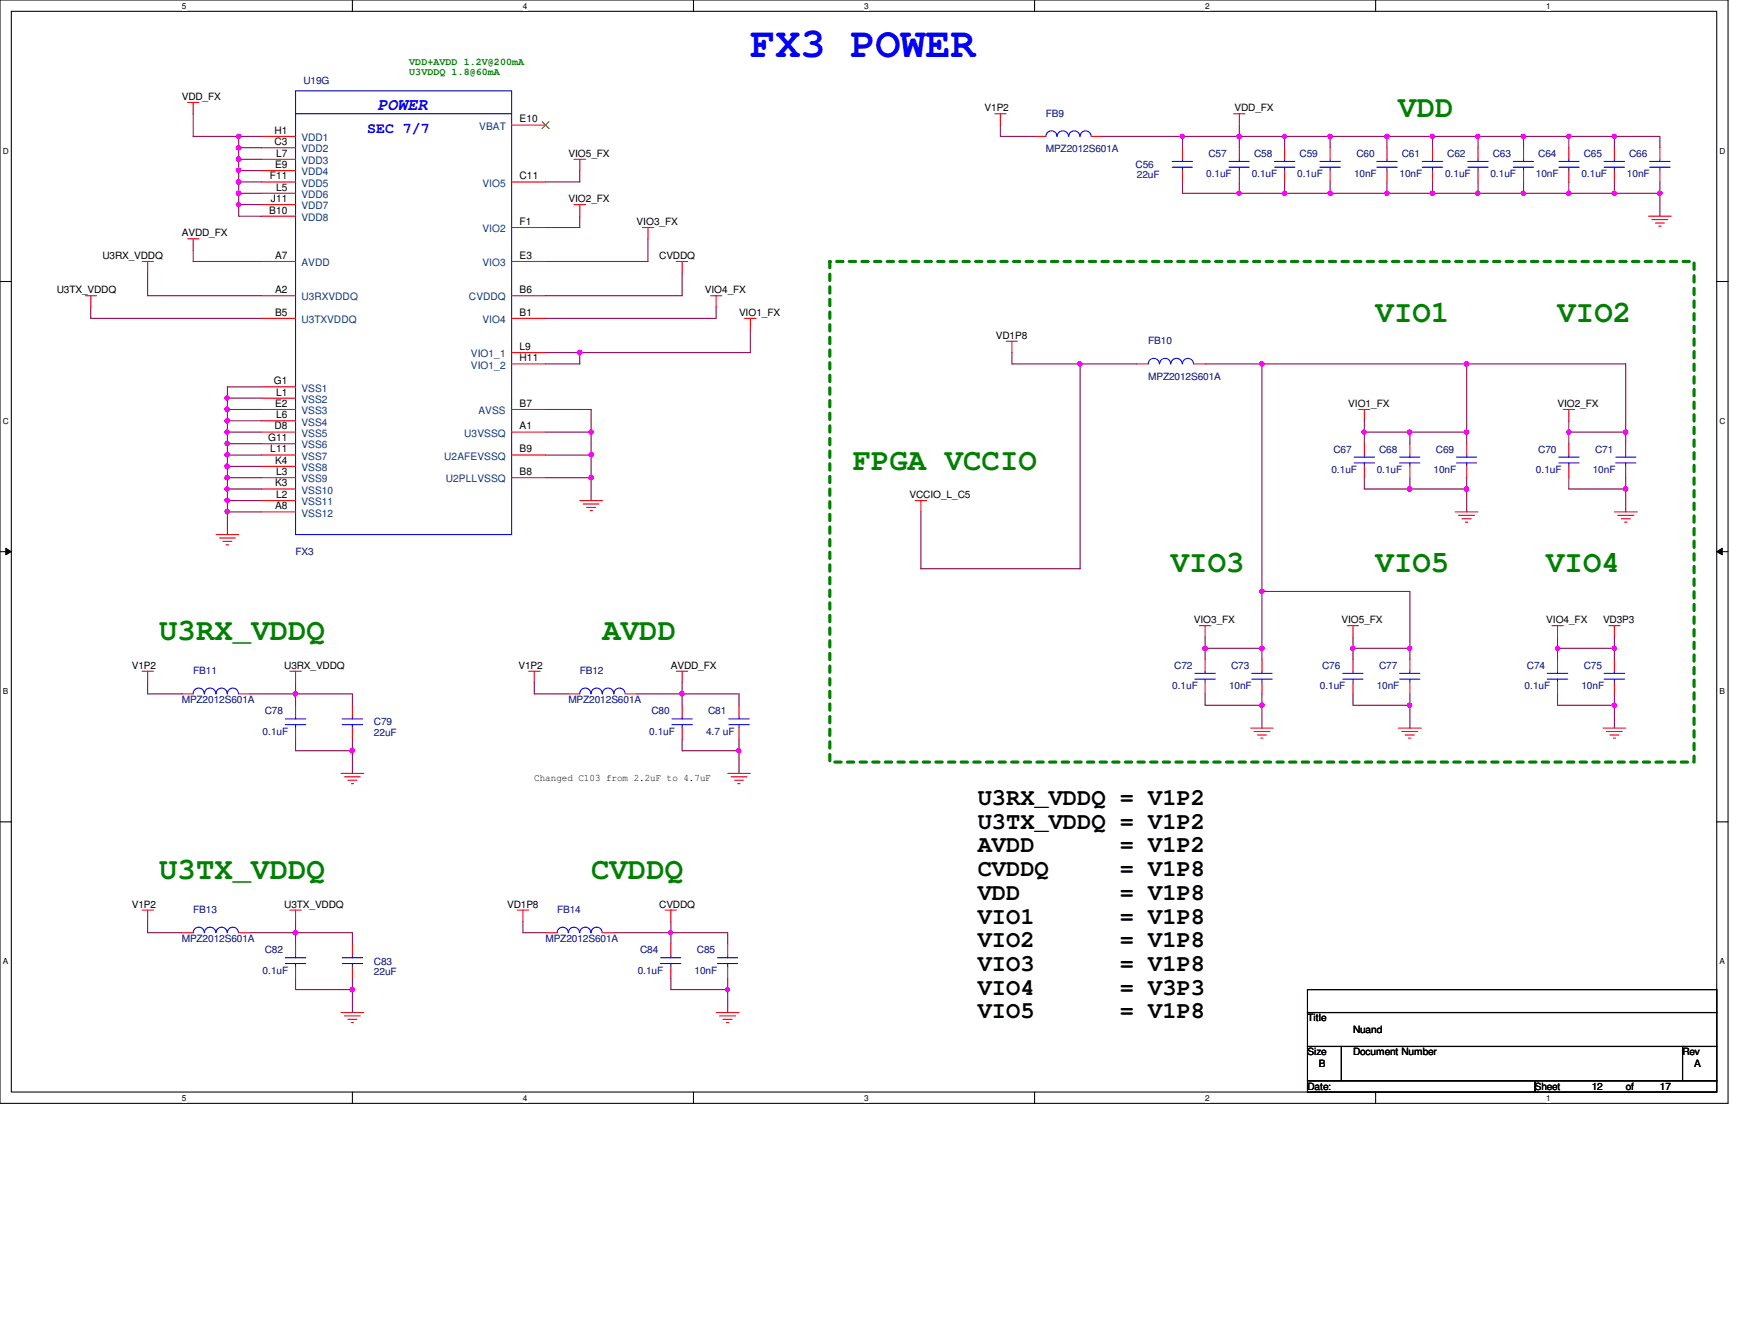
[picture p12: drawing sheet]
<svg xmlns="http://www.w3.org/2000/svg" width="279mm" height="216mm" viewBox="0 0 279 216" stroke-linecap="round" stroke-linejoin="round" font-family="sans-serif">
<path d="M0 0h278v177.4h-278zM1.8 1.8h274.3v173.8h-274.3z" fill="none" stroke="#000" stroke-width=".17"/>
<g fill="#fff">
<path d="M29.3 .2h.7v1.5h-.7z"/>
<path d="M29.3 175.8h.7v1.4h-.7z"/>
</g>
<path d="M56.7 0v1.8M56.7 175.6v1.8" fill="none" stroke="#000" stroke-width=".17"/>
<g fill="#fff">
<path d="M84.1 .2h.7v1.5h-.7z"/>
<path d="M84.1 175.8h.7v1.4h-.7z"/>
</g>
<path d="M111.5 0v1.8M111.5 175.6v1.8" fill="none" stroke="#000" stroke-width=".17"/>
<g fill="#fff">
<path d="M139 .2h.7v1.5h-.7z"/>
<path d="M139 175.8h.7v1.4h-.7z"/>
</g>
<path d="M166.4 0v1.8M166.4 175.6v1.8" fill="none" stroke="#000" stroke-width=".17"/>
<g fill="#fff">
<path d="M193.8 .2h.8v1.5h-.8z"/>
<path d="M193.8 175.8h.8v1.4h-.8z"/>
</g>
<path d="M221.3 0v1.8M221.3 175.6v1.8" fill="none" stroke="#000" stroke-width=".17"/>
<g fill="#fff">
<path d="M248.7 .2h.7v1.5h-.7z"/>
<path d="M248.7 175.8h.7v1.4h-.7z"/>
<path d="M.5 23.5h.9v1.5h-.9z"/>
<path d="M276.6 23.5h.9v1.5h-.9z"/>
<path d="M.5 67h.9v1.5h-.9z"/>
<path d="M276.6 67h.9v1.5h-.9z"/>
</g>
<path d="M0 45.3h1.8M276.1 45.3h1.9" fill="none" stroke="#000" stroke-width=".17"/>
<g fill="#fff">
<path d="M.5 110.4h.8v1.5h-.8z"/>
<path d="M276.6 110.4h.9v1.5h-.9z"/>
</g>
<path d="M0 88.7h1.8M276.1 88.7h1.9" fill="none" stroke="#000" stroke-width=".17"/>
<path d="M.9 88.1l.9 .6-.9 .5zM276.1 88.7l.9-.6v1.1z" fill="#000"/>
<path d="M.9 88.1l.9 .6-.9 .5zM276.1 88.7l.9-.6v1.1z" fill="none" stroke="#000" stroke-width=".16"/>
<g fill="#fff">
<path d="M.5 153.8h.8v1.5h-.8z"/>
<path d="M276.6 153.8h.9v1.5h-.9z"/>
</g>
<path d="M0 132.1h1.8M276.1 132.1h1.9M210.3 159.1h65.8v3.7h-65.8zM210.3 162.8h65.8v5.4h-65.8zM210.3 168.2h5.5v5.5h-5.5zM210.3 173.7h36.6v1.9h-36.6zM215.8 168.2h54.8v5.5h-54.8zM246.9 173.7h29.2v1.9h-29.2zM270.6 168.2h5.5v5.5h-5.5z" fill="none" stroke="#000" stroke-width=".17"/>
<path d="M133.5 42h139v80.5h-139z" fill="none" stroke="#008000" stroke-width=".51" stroke-dasharray="1 1"/>
<g fill="none" stroke="#f00" stroke-width=".17">
<path d="M30.2 16.5h1.8M31.1 16.5v1.8M160 18.3h1.8M160.9 18.3v1.8M198.4 18.3h1.8M199.3 18.3v1.8M30.2 38.4h1.8M31.1 38.4v1.8M42 34.8h5.5M42 31.1h5.5M42 32.9h5.5M42 21.9h5.5"/>
<path d="M42 23.7h5.5M42 25.6h5.5M42 27.4h5.5M42 29.3h5.5M82.3 29.3h5.5M82.3 36.6h5.5M82.3 20.1h5.5M92.3 25.6h1.9M92.3 32.9h1.9M93.3 25.6v1.8M93.3 32.9v1.9M103.3 36.6h1.9"/>
<path d="M104.2 36.6v1.8M166.4 21.9h1.8M175.6 21.9h1.8M190.2 23.7v1.9M190.2 27.4v1.9M199.3 23.7v1.9M199.3 27.4v1.9M206.6 23.7v1.9M206.6 27.4v1.9M214 23.7v1.9M214 27.4v1.9M223.1 23.7v1.9"/>
<path d="M223.1 27.4v1.9M230.4 23.7v1.9M230.4 27.4v1.9M237.7 23.7v1.9M237.7 27.4v1.9M245.1 23.7v1.9M245.1 27.4v1.9M252.3 23.7v1.9M252.3 27.4v1.9M259.7 23.7v1.9M259.7 27.4v1.9M265.2 34.8h3.6"/>
<path d="M265.7 35.3h2.6M266.3 35.9h1.4M266.8 36.4h.4M267 23.7v1.9M267 27.4v1.9M13.7 47.5h1.8M14.6 47.5v1.9M22.9 42h1.8M23.7 42v1.9M42 42h5.5M42 47.5h5.5M42 51.2h5.5"/>
<path d="M82.3 47.5h5.5M82.3 51.2h5.5M82.3 56.7h5.5M82.3 58.5h5.5M82.3 42h5.5M108.8 42h1.8M109.7 42v1.9M114.3 47.5h1.8M115.2 47.5v1.9M119.8 51.2h1.8M120.7 51.2v1.8M161.8 54.9h1.9"/>
<path d="M162.8 54.9v1.8M182.9 58.5h1.8M192 58.5h1.8M42 62.2h5.5M42 64h5.5M42 65.8h5.5M42 67.6h5.5M42 69.5h5.5M42 71.3h5.5M42 73.2h5.5M42 75h5.5M42 76.8h5.5"/>
<path d="M42 78.6h5.5M82.3 65.8h5.5M82.3 73.2h5.5M82.3 76.8h5.5M82.3 69.5h5.5M218.5 65.8h1.8M219.5 65.8v1.8M219.5 71.3v1.9M219.5 75v1.8M226.8 71.3v1.9M226.8 75v1.8M235.9 71.3v1.9"/>
<path d="M235.9 75v1.8M251.5 65.8h1.8M252.3 65.8v1.8M252.3 71.3v1.9M252.3 75v1.8M261.5 71.3v1.9M261.5 75v1.8M34.8 85.9h3.6M35.3 86.5h2.5M35.9 87h1.4M36.4 87.6h.3M42 80.5h5.5"/>
<path d="M42 82.3h5.5M93.3 80.5h3.6M93.8 81h2.6M94.4 81.6h1.4M94.9 82.1h.4M147.2 80.5h1.9M148.1 80.5v1.8M234.1 82.3h3.6M234.6 82.8h2.6M235.2 83.4h1.4M235.7 83.9h.4M259.7 82.3h3.7"/>
<path d="M260.2 82.8h2.6M260.8 83.4h1.5M261.3 83.9h.4M22.9 107.9h1.8M23.7 107.9v1.8M29.3 111.5h1.8M38.4 111.5h1.8M46.6 107.9h1.9M47.5 107.9v1.8M47.5 113.4v1.8M47.5 117.1v1.8M56.7 113.4v1.8"/>
<path d="M56.7 117.1v1.8M85 107.9h1.9M85.9 107.9v1.8M91.4 111.5h1.9M100.6 111.5h1.8M108.8 107.9h1.8M109.7 107.9v1.8M109.7 113.4v1.8M109.7 117.1v1.8M118.9 113.4v1.8M118.9 117.1v1.8M192.9 100.6h1.9"/>
<path d="M193.8 100.6v1.8M193.8 106v1.9M193.8 109.7v1.8M201.2 117.1h3.6M201.7 117.6h2.6M202.3 118.2h1.4M202.8 118.7h.4M203 106v1.9M203 109.7v1.8M216.7 100.6h1.8M217.6 100.6v1.8M217.6 106v1.9"/>
<path d="M217.6 109.7v1.8M224.9 117.1h3.7M225.5 117.6h2.5M226 118.2h1.5M226.6 118.7h.3M226.8 106v1.9M226.8 109.7v1.8M249.6 100.6h1.9M250.5 100.6v1.8M250.5 106v1.9M250.5 109.7v1.8M257.9 117.1h3.6"/>
<path d="M258.4 117.6h2.5M258.8 100.6h1.8M259 118.2h1.4M259.5 118.7h.4M259.7 100.6v1.8M259.7 106v1.9M259.7 109.7v1.8M54.9 124.3h3.6M55.4 124.9h2.6M56 125.4h1.4M56.5 126h.4M117.1 124.3h3.6"/>
<path d="M117.6 124.9h2.5M118.2 125.4h1.4M118.7 126h.3M22.9 146.3h1.8M23.7 146.3v1.8M29.3 149.9h1.8M38.4 149.9h1.8M46.6 146.3h1.9M47.5 146.3v1.8M47.5 151.8v1.8M47.5 155.4v1.9M56.7 151.8v1.8"/>
<path d="M56.7 155.4v1.9M83.2 146.3h1.8M84.1 146.3v1.8M87.8 149.9h1.8M96.9 149.9h1.9M107 146.3h1.8M107.9 146.3v1.8M107.9 151.8v1.8M107.9 155.4v1.9M117.1 151.8v1.8M117.1 155.4v1.9M54.9 162.8h3.6"/>
<path d="M55.4 163.3h2.6M56 163.9h1.4M56.5 164.4h.4M115.2 162.8h3.7M115.7 163.3h2.6M116.3 163.9h1.5M116.8 164.4h.4"/>
</g>
<g fill="none" stroke="#00f" stroke-width=".17">
<path d="M47.5 18.3h34.8M47.5 14.6h34.8v71.3h-34.8zM168.2 21.9a.89 .89 0 0 1 .9-.9 .89 .89 0 0 1 .9 .9M170.1 21.9a.91 .91 0 0 1 .9-.9 .91 .91 0 0 1 .9 .9M171.9 21.9a.89 .89 0 0 1 .9-.9 .89 .89 0 0 1 .9 .9M173.7 21.9a.89 .89 0 0 1 .9-.9 .89 .89 0 0 1 .9 .9M188.6 26.9h3.2M188.6 26h3.2M190.2 25.6v.4M190.2 26.9v.5M197.7 26.9h3.3M197.7 26h3.3"/>
<path d="M199.3 25.6v.4M199.3 26.9v.5M205 26.9h3.3M205 26h3.3M206.6 25.6v.4M206.6 26.9v.5M212.3 26.9h3.3M212.3 26h3.3M214 25.6v.4M214 26.9v.5M221.4 26.9h3.3M221.4 26h3.3"/>
<path d="M223.1 25.6v.4M223.1 26.9v.5M228.8 26.9h3.3M228.8 26h3.3M230.4 25.6v.4M230.4 26.9v.5M236.1 26.9h3.3M236.1 26h3.3M237.7 25.6v.4M237.7 26.9v.5M243.4 26.9h3.3M243.4 26h3.3"/>
<path d="M245.1 25.6v.4M245.1 26.9v.5M250.7 26.9h3.3M250.7 26h3.3M252.3 25.6v.4M252.3 26.9v.5M258 26.9h3.3M258 26h3.3M259.7 25.6v.4M259.7 26.9v.5M265.3 26.9h3.3M265.3 26h3.3"/>
<path d="M267 25.6v.4M267 26.9v.5M184.7 58.5a.89 .89 0 0 1 .9-.9 .89 .89 0 0 1 .9 .9M186.5 58.5a.89 .89 0 0 1 .9-.9 .89 .89 0 0 1 .9 .9M188.3 58.5a.91 .91 0 0 1 1-.9 .91 .91 0 0 1 .9 .9M190.2 58.5a.89 .89 0 0 1 .9-.9 .89 .89 0 0 1 .9 .9M217.8 74.4h3.3M217.8 73.5h3.3M219.5 73.2v.3M219.5 74.4v.6M225.1 74.4h3.3M225.1 73.5h3.3"/>
<path d="M226.8 73.2v.3M226.8 74.4v.6M234.3 74.4h3.2M234.3 73.5h3.2M235.9 73.2v.3M235.9 74.4v.6M250.7 74.4h3.3M250.7 73.5h3.3M252.3 73.2v.3M252.3 74.4v.6M259.9 74.4h3.2M259.9 73.5h3.2"/>
<path d="M261.5 73.2v.3M261.5 74.4v.6M31.1 111.5a.89 .89 0 0 1 .9-.9 .89 .89 0 0 1 .9 .9M32.9 111.5a.91 .91 0 0 1 .9-.9 .91 .91 0 0 1 .9 .9M34.8 111.5a.89 .89 0 0 1 .8-.9 .89 .89 0 0 1 .9 .9M36.6 111.5a.89 .89 0 0 1 .9-.9 .89 .89 0 0 1 .9 .9M45.9 116.5h3.3M45.9 115.6h3.3M47.5 115.2v.4M47.5 116.5v.6M55 116.5h3.3M55 115.6h3.3"/>
<path d="M56.7 115.2v.4M56.7 116.5v.6M93.3 111.5a.89 .89 0 0 1 .8-.9 .89 .89 0 0 1 .9 .9M95.1 111.5a.89 .89 0 0 1 .9-.9 .89 .89 0 0 1 .9 .9M96.9 111.5a.91 .91 0 0 1 .9-.9 .91 .91 0 0 1 .9 .9M98.8 111.5a.89 .89 0 0 1 .9-.9 .89 .89 0 0 1 .8 .9M108.1 116.5h3.3M108.1 115.6h3.3M109.7 115.2v.4M109.7 116.5v.6M117.2 116.5h3.3M117.2 115.6h3.3"/>
<path d="M118.9 115.2v.4M118.9 116.5v.6M192.2 109.2h3.3M192.2 108.2h3.3M193.8 107.9v.3M193.8 109.2v.5M201.3 109.2h3.3M201.3 108.2h3.3M203 107.9v.3M203 109.2v.5M216 109.2h3.2M216 108.2h3.2"/>
<path d="M217.6 107.9v.3M217.6 109.2v.5M225.1 109.2h3.3M225.1 108.2h3.3M226.8 107.9v.3M226.8 109.2v.5M248.9 109.2h3.3M248.9 108.2h3.3M250.5 107.9v.3M250.5 109.2v.5M258 109.2h3.3M258 108.2h3.3"/>
<path d="M259.7 107.9v.3M259.7 109.2v.5M31.1 149.9a.89 .89 0 0 1 .9-.8 .89 .89 0 0 1 .9 .8M32.9 149.9a.91 .91 0 0 1 .9-.8 .91 .91 0 0 1 .9 .8M34.8 149.9a.89 .89 0 0 1 .8-.8 .89 .89 0 0 1 .9 .8M36.6 149.9a.89 .89 0 0 1 .9-.8 .89 .89 0 0 1 .9 .8M45.9 154.9h3.3M45.9 154h3.3M47.5 153.6v.4M47.5 154.9v.5M55 154.9h3.3M55 154h3.3"/>
<path d="M56.7 153.6v.4M56.7 154.9v.5M89.6 149.9a.89 .89 0 0 1 .9-.8 .89 .89 0 0 1 .9 .8M91.4 149.9a.89 .89 0 0 1 .9-.8 .89 .89 0 0 1 .9 .8M93.3 149.9a.89 .89 0 0 1 .8-.8 .89 .89 0 0 1 .9 .8M95.1 149.9a.89 .89 0 0 1 .9-.8 .89 .89 0 0 1 .9 .8M106.3 154.9h3.2M106.3 154h3.2M107.9 153.6v.4M107.9 154.9v.5M115.4 154.9h3.3M115.4 154h3.3"/>
<path d="M117.1 153.6v.4M117.1 154.9v.5"/>
</g>
<path d="M87.2 19.6l1.1 1.1M88.3 19.6l-1.1 1.1" fill="none" stroke="#804000" stroke-width=".16"/>
<path d="M160.9 20.1v1.8h5.5M177.4 21.9h12.8M199.3 20.1v1.8" fill="none" stroke="#800040" stroke-width=".17"/>
<circle cx="190.2" cy="21.9" r=".34" fill="#f0f"/>
<circle cx="190.2" cy="21.9" r=".34" fill="none" stroke="#f0f" stroke-width=".17"/>
<path d="M206.6 21.9h-16.4v1.8" fill="none" stroke="#800040" stroke-width=".17"/>
<circle cx="199.3" cy="21.9" r=".34" fill="#f0f"/>
<circle cx="199.3" cy="21.9" r=".34" fill="none" stroke="#f0f" stroke-width=".17"/>
<path d="M199.3 21.9v1.8M214 21.9h-7.4v1.8" fill="none" stroke="#800040" stroke-width=".17"/>
<circle cx="213.9" cy="21.9" r=".34" fill="#f0f"/>
<circle cx="213.9" cy="21.9" r=".34" fill="none" stroke="#f0f" stroke-width=".17"/>
<circle cx="206.6" cy="21.9" r=".34" fill="#f0f"/>
<circle cx="206.6" cy="21.9" r=".34" fill="none" stroke="#f0f" stroke-width=".17"/>
<path d="M223.1 21.9h-9.1v1.8M223.1 21.9v1.8M223.1 21.9h7.3" fill="none" stroke="#800040" stroke-width=".17"/>
<circle cx="230.4" cy="21.9" r=".36" fill="#f0f"/>
<circle cx="230.4" cy="21.9" r=".36" fill="none" stroke="#f0f" stroke-width=".17"/>
<circle cx="223.1" cy="21.9" r=".34" fill="#f0f"/>
<circle cx="223.1" cy="21.9" r=".34" fill="none" stroke="#f0f" stroke-width=".17"/>
<path d="M237.7 21.9h-7.3v1.8M237.7 21.9v1.8M237.7 21.9h7.4" fill="none" stroke="#800040" stroke-width=".17"/>
<circle cx="245" cy="21.9" r=".34" fill="#f0f"/>
<circle cx="245" cy="21.9" r=".34" fill="none" stroke="#f0f" stroke-width=".17"/>
<circle cx="237.7" cy="21.9" r=".34" fill="#f0f"/>
<circle cx="237.7" cy="21.9" r=".34" fill="none" stroke="#f0f" stroke-width=".17"/>
<path d="M252.3 21.9h7.4M252.3 21.9h-7.2v1.8M252.3 21.9v1.8" fill="none" stroke="#800040" stroke-width=".17"/>
<circle cx="252.3" cy="21.9" r=".34" fill="#f0f"/>
<circle cx="252.3" cy="21.9" r=".34" fill="none" stroke="#f0f" stroke-width=".17"/>
<path d="M259.7 21.9h7.3" fill="none" stroke="#800040" stroke-width=".17"/>
<circle cx="259.7" cy="21.9" r=".34" fill="#f0f"/>
<circle cx="259.7" cy="21.9" r=".34" fill="none" stroke="#f0f" stroke-width=".17"/>
<path d="M31.1 18.3v3.6h7.3M259.7 21.9v1.8M267 21.9v1.8" fill="none" stroke="#800040" stroke-width=".17"/>
<circle cx="38.4" cy="21.9" r=".36" fill="#f0f"/>
<circle cx="38.4" cy="21.9" r=".36" fill="none" stroke="#f0f" stroke-width=".17"/>
<path d="M42 21.9h-3.6v3.7" fill="none" stroke="#800040" stroke-width=".17"/>
<circle cx="38.4" cy="25.6" r=".36" fill="#f0f"/>
<circle cx="38.4" cy="25.6" r=".36" fill="none" stroke="#f0f" stroke-width=".17"/>
<circle cx="38.4" cy="23.7" r=".36" fill="#f0f"/>
<circle cx="38.4" cy="23.7" r=".36" fill="none" stroke="#f0f" stroke-width=".17"/>
<path d="M38.4 23.7h3.6M190.2 29.3v1.8M199.3 29.3v1.8M206.6 29.3v1.8M214 29.3v1.8M223.1 29.3v1.8M230.4 29.3v1.8M237.7 29.3v1.8M245.1 29.3v1.8M252.3 29.3v1.8M259.7 29.3v1.8" fill="none" stroke="#800040" stroke-width=".17"/>
<circle cx="259.7" cy="31.1" r=".34" fill="#f0f"/>
<circle cx="259.7" cy="31.1" r=".34" fill="none" stroke="#f0f" stroke-width=".17"/>
<path d="M42 25.6h-3.6v1.8M190.2 31.1h9.1M267 29.3v1.8" fill="none" stroke="#800040" stroke-width=".17"/>
<circle cx="199.3" cy="31.1" r=".34" fill="#f0f"/>
<circle cx="199.3" cy="31.1" r=".34" fill="none" stroke="#f0f" stroke-width=".17"/>
<path d="M199.3 31.1h14.7" fill="none" stroke="#800040" stroke-width=".17"/>
<circle cx="213.9" cy="31.1" r=".34" fill="#f0f"/>
<circle cx="213.9" cy="31.1" r=".34" fill="none" stroke="#f0f" stroke-width=".17"/>
<circle cx="206.6" cy="31.1" r=".34" fill="#f0f"/>
<circle cx="206.6" cy="31.1" r=".34" fill="none" stroke="#f0f" stroke-width=".17"/>
<path d="M214 31.1h16.4" fill="none" stroke="#800040" stroke-width=".17"/>
<circle cx="230.4" cy="31.1" r=".36" fill="#f0f"/>
<circle cx="230.4" cy="31.1" r=".36" fill="none" stroke="#f0f" stroke-width=".17"/>
<circle cx="223.1" cy="31.1" r=".34" fill="#f0f"/>
<circle cx="223.1" cy="31.1" r=".34" fill="none" stroke="#f0f" stroke-width=".17"/>
<path d="M230.4 31.1h14.7" fill="none" stroke="#800040" stroke-width=".17"/>
<circle cx="245" cy="31.1" r=".34" fill="#f0f"/>
<circle cx="245" cy="31.1" r=".34" fill="none" stroke="#f0f" stroke-width=".17"/>
<circle cx="237.7" cy="31.1" r=".34" fill="#f0f"/>
<circle cx="237.7" cy="31.1" r=".34" fill="none" stroke="#f0f" stroke-width=".17"/>
<path d="M245.1 31.1h7.2" fill="none" stroke="#800040" stroke-width=".17"/>
<circle cx="252.3" cy="31.1" r=".34" fill="#f0f"/>
<circle cx="252.3" cy="31.1" r=".34" fill="none" stroke="#f0f" stroke-width=".17"/>
<path d="M252.3 31.1h14.7v3.7" fill="none" stroke="#800040" stroke-width=".17"/>
<circle cx="267" cy="31.1" r=".36" fill="#f0f"/>
<circle cx="267" cy="31.1" r=".36" fill="none" stroke="#f0f" stroke-width=".17"/>
<path d="M38.4 27.4h3.6" fill="none" stroke="#800040" stroke-width=".17"/>
<circle cx="38.4" cy="27.4" r=".36" fill="#f0f"/>
<circle cx="38.4" cy="27.4" r=".36" fill="none" stroke="#f0f" stroke-width=".17"/>
<path d="M38.4 27.4v3.7M93.3 27.4v1.9" fill="none" stroke="#800040" stroke-width=".17"/>
<circle cx="38.4" cy="31.1" r=".36" fill="#f0f"/>
<circle cx="38.4" cy="31.1" r=".36" fill="none" stroke="#f0f" stroke-width=".17"/>
<path d="M38.4 29.3h3.6" fill="none" stroke="#800040" stroke-width=".17"/>
<circle cx="38.4" cy="29.2" r=".37" fill="#f0f"/>
<circle cx="38.4" cy="29.2" r=".37" fill="none" stroke="#f0f" stroke-width=".17"/>
<path d="M42 31.1h-3.6v1.8h3.6M87.8 29.3h5.5" fill="none" stroke="#800040" stroke-width=".17"/>
<circle cx="38.4" cy="32.9" r=".36" fill="#f0f"/>
<circle cx="38.4" cy="32.9" r=".36" fill="none" stroke="#f0f" stroke-width=".17"/>
<path d="M38.4 32.9v1.9h3.6M93.3 34.8v1.8h-5.5M104.2 38.4v3.6h-16.4M14.6 49.4v1.8h27.4M23.7 43.9v3.6h18.3M31.1 40.2v1.8h10.9M109.7 43.9v3.6h-21.9M115.2 49.4v1.8h-27.4M120.7 53v3.7M162.8 56.7v1.8h10.9v32.9" fill="none" stroke="#800040" stroke-width=".17"/>
<circle cx="173.7" cy="58.5" r=".34" fill="#f0f"/>
<circle cx="173.7" cy="58.5" r=".34" fill="none" stroke="#f0f" stroke-width=".17"/>
<path d="M173.7 58.5h9.2M193.8 58.5h42.1" fill="none" stroke="#800040" stroke-width=".17"/>
<circle cx="235.9" cy="58.5" r=".34" fill="#f0f"/>
<circle cx="235.9" cy="58.5" r=".34" fill="none" stroke="#f0f" stroke-width=".17"/>
<path d="M203 58.5v36.6" fill="none" stroke="#800040" stroke-width=".17"/>
<circle cx="203" cy="95.1" r=".36" fill="#f0f"/>
<circle cx="203" cy="95.1" r=".36" fill="none" stroke="#f0f" stroke-width=".17"/>
<circle cx="203" cy="58.5" r=".36" fill="#f0f"/>
<circle cx="203" cy="58.5" r=".36" fill="none" stroke="#f0f" stroke-width=".17"/>
<path d="M235.9 58.5v11" fill="none" stroke="#800040" stroke-width=".17"/>
<circle cx="235.9" cy="69.5" r=".34" fill="#f0f"/>
<circle cx="235.9" cy="69.5" r=".34" fill="none" stroke="#f0f" stroke-width=".17"/>
<path d="M235.9 58.5h25.6v11" fill="none" stroke="#800040" stroke-width=".17"/>
<circle cx="261.5" cy="69.5" r=".34" fill="#f0f"/>
<circle cx="261.5" cy="69.5" r=".34" fill="none" stroke="#f0f" stroke-width=".17"/>
<path d="M87.8 56.7h32.9" fill="none" stroke="#800040" stroke-width=".17"/>
<circle cx="93.2" cy="56.7" r=".37" fill="#f0f"/>
<circle cx="93.2" cy="56.7" r=".37" fill="none" stroke="#f0f" stroke-width=".17"/>
<path d="M93.3 56.7v1.8h-5.5M42 62.2h-5.4v1.8" fill="none" stroke="#800040" stroke-width=".17"/>
<circle cx="36.5" cy="64" r=".34" fill="#f0f"/>
<circle cx="36.5" cy="64" r=".34" fill="none" stroke="#f0f" stroke-width=".17"/>
<path d="M219.5 67.6v1.9" fill="none" stroke="#800040" stroke-width=".17"/>
<circle cx="219.4" cy="69.5" r=".34" fill="#f0f"/>
<circle cx="219.4" cy="69.5" r=".34" fill="none" stroke="#f0f" stroke-width=".17"/>
<path d="M252.3 67.6v1.9" fill="none" stroke="#800040" stroke-width=".17"/>
<circle cx="252.3" cy="69.5" r=".34" fill="#f0f"/>
<circle cx="252.3" cy="69.5" r=".34" fill="none" stroke="#f0f" stroke-width=".17"/>
<path d="M42 64h-5.4v1.8M219.5 71.3v-1.8h7.3v1.8" fill="none" stroke="#800040" stroke-width=".17"/>
<circle cx="226.7" cy="69.5" r=".34" fill="#f0f"/>
<circle cx="226.7" cy="69.5" r=".34" fill="none" stroke="#f0f" stroke-width=".17"/>
<path d="M42 65.8h-5.4v1.8M226.8 69.5h9.1v1.8M252.3 71.3v-1.8h9.2v1.8" fill="none" stroke="#800040" stroke-width=".17"/>
<circle cx="36.5" cy="65.8" r=".35" fill="#f0f"/>
<circle cx="36.5" cy="65.8" r=".35" fill="none" stroke="#f0f" stroke-width=".17"/>
<path d="M87.8 65.8h7.3v3.7" fill="none" stroke="#800040" stroke-width=".17"/>
<circle cx="95.1" cy="69.5" r=".34" fill="#f0f"/>
<circle cx="95.1" cy="69.5" r=".34" fill="none" stroke="#f0f" stroke-width=".17"/>
<path d="M42 67.6h-5.4v1.9" fill="none" stroke="#800040" stroke-width=".17"/>
<circle cx="36.5" cy="69.5" r=".34" fill="#f0f"/>
<circle cx="36.5" cy="69.5" r=".34" fill="none" stroke="#f0f" stroke-width=".17"/>
<circle cx="36.5" cy="67.6" r=".34" fill="#f0f"/>
<circle cx="36.5" cy="67.6" r=".34" fill="none" stroke="#f0f" stroke-width=".17"/>
<path d="M36.6 69.5v1.8" fill="none" stroke="#800040" stroke-width=".17"/>
<circle cx="36.5" cy="71.3" r=".34" fill="#f0f"/>
<circle cx="36.5" cy="71.3" r=".34" fill="none" stroke="#f0f" stroke-width=".17"/>
<path d="M36.6 69.5h5.4M87.8 69.5h7.3v3.7" fill="none" stroke="#800040" stroke-width=".17"/>
<circle cx="95.1" cy="73.1" r=".34" fill="#f0f"/>
<circle cx="95.1" cy="73.1" r=".34" fill="none" stroke="#f0f" stroke-width=".17"/>
<path d="M42 71.3h-5.4v1.9h5.4M219.5 76.8v1.8M226.8 76.8v1.8M235.9 76.8v1.8M252.3 76.8v1.8M261.5 76.8v1.8" fill="none" stroke="#800040" stroke-width=".17"/>
<circle cx="36.5" cy="73.1" r=".34" fill="#f0f"/>
<circle cx="36.5" cy="73.1" r=".34" fill="none" stroke="#f0f" stroke-width=".17"/>
<path d="M36.6 73.2v1.8M87.8 73.2h7.3v3.6M219.5 78.6h7.3" fill="none" stroke="#800040" stroke-width=".17"/>
<circle cx="226.7" cy="78.6" r=".34" fill="#f0f"/>
<circle cx="226.7" cy="78.6" r=".34" fill="none" stroke="#f0f" stroke-width=".17"/>
<path d="M226.8 78.6h9.1v3.7" fill="none" stroke="#800040" stroke-width=".17"/>
<circle cx="235.9" cy="78.6" r=".34" fill="#f0f"/>
<circle cx="235.9" cy="78.6" r=".34" fill="none" stroke="#f0f" stroke-width=".17"/>
<path d="M252.3 78.6h9.2v3.7" fill="none" stroke="#800040" stroke-width=".17"/>
<circle cx="261.5" cy="78.6" r=".34" fill="#f0f"/>
<circle cx="261.5" cy="78.6" r=".34" fill="none" stroke="#f0f" stroke-width=".17"/>
<path d="M42 75h-5.4v1.8" fill="none" stroke="#800040" stroke-width=".17"/>
<circle cx="36.5" cy="74.9" r=".35" fill="#f0f"/>
<circle cx="36.5" cy="74.9" r=".35" fill="none" stroke="#f0f" stroke-width=".17"/>
<path d="M36.6 76.8v1.8" fill="none" stroke="#800040" stroke-width=".17"/>
<circle cx="36.5" cy="78.6" r=".34" fill="#f0f"/>
<circle cx="36.5" cy="78.6" r=".34" fill="none" stroke="#f0f" stroke-width=".17"/>
<circle cx="36.5" cy="76.8" r=".34" fill="#f0f"/>
<circle cx="36.5" cy="76.8" r=".34" fill="none" stroke="#f0f" stroke-width=".17"/>
<path d="M36.6 76.8h5.4M87.8 76.8h7.3" fill="none" stroke="#800040" stroke-width=".17"/>
<circle cx="95.1" cy="76.8" r=".34" fill="#f0f"/>
<circle cx="95.1" cy="76.8" r=".34" fill="none" stroke="#f0f" stroke-width=".17"/>
<path d="M42 78.6h-5.4v1.9M95.1 76.8v3.7M36.6 80.5h5.4M36.6 80.5v1.8M148.1 82.3v9.1" fill="none" stroke="#800040" stroke-width=".17"/>
<circle cx="36.5" cy="80.4" r=".34" fill="#f0f"/>
<circle cx="36.5" cy="80.4" r=".34" fill="none" stroke="#f0f" stroke-width=".17"/>
<path d="M42 82.3h-5.4v3.6" fill="none" stroke="#800040" stroke-width=".17"/>
<circle cx="36.5" cy="82.2" r=".34" fill="#f0f"/>
<circle cx="36.5" cy="82.2" r=".34" fill="none" stroke="#f0f" stroke-width=".17"/>
<path d="M148.1 91.4h25.6M193.8 102.4v1.8M203 104.2v-9.1h23.8v9.1" fill="none" stroke="#800040" stroke-width=".17"/>
<circle cx="193.8" cy="104.2" r=".36" fill="#f0f"/>
<circle cx="193.8" cy="104.2" r=".36" fill="none" stroke="#f0f" stroke-width=".17"/>
<path d="M217.6 102.4v1.8" fill="none" stroke="#800040" stroke-width=".17"/>
<circle cx="217.6" cy="104.2" r=".34" fill="#f0f"/>
<circle cx="217.6" cy="104.2" r=".34" fill="none" stroke="#f0f" stroke-width=".17"/>
<path d="M250.5 102.4v1.8" fill="none" stroke="#800040" stroke-width=".17"/>
<circle cx="250.5" cy="104.2" r=".34" fill="#f0f"/>
<circle cx="250.5" cy="104.2" r=".34" fill="none" stroke="#f0f" stroke-width=".17"/>
<path d="M203 104.2h-9.2v1.8M259.7 102.4v1.8" fill="none" stroke="#800040" stroke-width=".17"/>
<circle cx="203" cy="104.2" r=".36" fill="#f0f"/>
<circle cx="203" cy="104.2" r=".36" fill="none" stroke="#f0f" stroke-width=".17"/>
<path d="M203 104.2v1.8M217.6 106v-1.8h9.2v1.8" fill="none" stroke="#800040" stroke-width=".17"/>
<circle cx="226.7" cy="104.2" r=".34" fill="#f0f"/>
<circle cx="226.7" cy="104.2" r=".34" fill="none" stroke="#f0f" stroke-width=".17"/>
<path d="M250.5 106v-1.8h9.2v1.8" fill="none" stroke="#800040" stroke-width=".17"/>
<circle cx="259.7" cy="104.2" r=".34" fill="#f0f"/>
<circle cx="259.7" cy="104.2" r=".34" fill="none" stroke="#f0f" stroke-width=".17"/>
<path d="M193.8 111.5v1.9M203 111.5v1.9" fill="none" stroke="#800040" stroke-width=".17"/>
<circle cx="203" cy="113.4" r=".36" fill="#f0f"/>
<circle cx="203" cy="113.4" r=".36" fill="none" stroke="#f0f" stroke-width=".17"/>
<path d="M217.6 111.5v1.9M226.8 111.5v1.9" fill="none" stroke="#800040" stroke-width=".17"/>
<circle cx="226.7" cy="113.4" r=".34" fill="#f0f"/>
<circle cx="226.7" cy="113.4" r=".34" fill="none" stroke="#f0f" stroke-width=".17"/>
<path d="M250.5 111.5v1.9M259.7 111.5v1.9" fill="none" stroke="#800040" stroke-width=".17"/>
<circle cx="259.7" cy="113.4" r=".34" fill="#f0f"/>
<circle cx="259.7" cy="113.4" r=".34" fill="none" stroke="#f0f" stroke-width=".17"/>
<path d="M23.7 109.7v1.8h5.6M40.2 111.5h7.3M47.5 109.7v1.8M47.5 111.5v1.9M85.9 109.7v1.8M109.7 109.7v1.8M193.8 113.4h9.2v3.7M217.6 113.4h9.2v3.7M250.5 113.4h9.2v3.7" fill="none" stroke="#800040" stroke-width=".17"/>
<circle cx="47.5" cy="111.5" r=".37" fill="#f0f"/>
<circle cx="47.5" cy="111.5" r=".37" fill="none" stroke="#f0f" stroke-width=".17"/>
<path d="M47.5 111.5h9.2v1.9M85.9 111.5h5.5M102.4 111.5h7.3" fill="none" stroke="#800040" stroke-width=".17"/>
<circle cx="109.7" cy="111.5" r=".35" fill="#f0f"/>
<circle cx="109.7" cy="111.5" r=".35" fill="none" stroke="#f0f" stroke-width=".17"/>
<path d="M47.5 118.9v1.8h9.2v-1.8M109.7 113.4v-1.9h9.2v1.9M109.7 118.9v1.8M118.9 118.9v1.8" fill="none" stroke="#800040" stroke-width=".17"/>
<circle cx="56.7" cy="120.7" r=".37" fill="#f0f"/>
<circle cx="56.7" cy="120.7" r=".37" fill="none" stroke="#f0f" stroke-width=".17"/>
<path d="M56.7 120.7v3.6M109.7 120.7h9.2" fill="none" stroke="#800040" stroke-width=".17"/>
<circle cx="118.8" cy="120.7" r=".35" fill="#f0f"/>
<circle cx="118.8" cy="120.7" r=".35" fill="none" stroke="#f0f" stroke-width=".17"/>
<path d="M118.9 120.7v3.6M23.7 148.1v1.8M47.5 148.1v1.8" fill="none" stroke="#800040" stroke-width=".17"/>
<circle cx="47.5" cy="149.9" r=".36" fill="#f0f"/>
<circle cx="47.5" cy="149.9" r=".36" fill="none" stroke="#f0f" stroke-width=".17"/>
<path d="M23.7 149.9h5.6M40.2 149.9h7.3M47.5 149.9h9.2v1.9M47.5 149.9v1.9M84.1 148.1v1.8h3.7M107.9 148.1v1.8h-9.1" fill="none" stroke="#800040" stroke-width=".17"/>
<circle cx="107.9" cy="149.9" r=".34" fill="#f0f"/>
<circle cx="107.9" cy="149.9" r=".34" fill="none" stroke="#f0f" stroke-width=".17"/>
<path d="M47.5 157.3v1.8M56.7 157.3v1.8M107.9 151.8v-1.9h9.2v1.9" fill="none" stroke="#800040" stroke-width=".17"/>
<circle cx="56.7" cy="159.1" r=".36" fill="#f0f"/>
<circle cx="56.7" cy="159.1" r=".36" fill="none" stroke="#f0f" stroke-width=".17"/>
<path d="M47.5 159.1h9.2v3.7M107.9 157.3v1.8h9.2M117.1 157.3v1.8M117.1 159.1v3.7" fill="none" stroke="#800040" stroke-width=".17"/>
<circle cx="117" cy="159.1" r=".34" fill="#f0f"/>
<circle cx="117" cy="159.1" r=".34" fill="none" stroke="#f0f" stroke-width=".17"/>
<circle cx="190.2" cy="21.9" r=".34" fill="#f0f"/>
<circle cx="190.2" cy="21.9" r=".34" fill="none" stroke="#f0f" stroke-width=".17"/>
<circle cx="199.3" cy="21.9" r=".34" fill="#f0f"/>
<circle cx="199.3" cy="21.9" r=".34" fill="none" stroke="#f0f" stroke-width=".17"/>
<circle cx="213.9" cy="21.9" r=".34" fill="#f0f"/>
<circle cx="213.9" cy="21.9" r=".34" fill="none" stroke="#f0f" stroke-width=".17"/>
<circle cx="206.6" cy="21.9" r=".34" fill="#f0f"/>
<circle cx="206.6" cy="21.9" r=".34" fill="none" stroke="#f0f" stroke-width=".17"/>
<circle cx="230.4" cy="21.9" r=".36" fill="#f0f"/>
<circle cx="230.4" cy="21.9" r=".36" fill="none" stroke="#f0f" stroke-width=".17"/>
<circle cx="223.1" cy="21.9" r=".34" fill="#f0f"/>
<circle cx="223.1" cy="21.9" r=".34" fill="none" stroke="#f0f" stroke-width=".17"/>
<circle cx="245" cy="21.9" r=".34" fill="#f0f"/>
<circle cx="245" cy="21.9" r=".34" fill="none" stroke="#f0f" stroke-width=".17"/>
<circle cx="237.7" cy="21.9" r=".34" fill="#f0f"/>
<circle cx="237.7" cy="21.9" r=".34" fill="none" stroke="#f0f" stroke-width=".17"/>
<circle cx="252.3" cy="21.9" r=".34" fill="#f0f"/>
<circle cx="252.3" cy="21.9" r=".34" fill="none" stroke="#f0f" stroke-width=".17"/>
<circle cx="259.7" cy="21.9" r=".34" fill="#f0f"/>
<circle cx="259.7" cy="21.9" r=".34" fill="none" stroke="#f0f" stroke-width=".17"/>
<circle cx="38.4" cy="21.9" r=".36" fill="#f0f"/>
<circle cx="38.4" cy="21.9" r=".36" fill="none" stroke="#f0f" stroke-width=".17"/>
<circle cx="38.4" cy="25.6" r=".36" fill="#f0f"/>
<circle cx="38.4" cy="25.6" r=".36" fill="none" stroke="#f0f" stroke-width=".17"/>
<circle cx="38.4" cy="23.7" r=".36" fill="#f0f"/>
<circle cx="38.4" cy="23.7" r=".36" fill="none" stroke="#f0f" stroke-width=".17"/>
<circle cx="259.7" cy="31.1" r=".34" fill="#f0f"/>
<circle cx="259.7" cy="31.1" r=".34" fill="none" stroke="#f0f" stroke-width=".17"/>
<circle cx="199.3" cy="31.1" r=".34" fill="#f0f"/>
<circle cx="199.3" cy="31.1" r=".34" fill="none" stroke="#f0f" stroke-width=".17"/>
<circle cx="213.9" cy="31.1" r=".34" fill="#f0f"/>
<circle cx="213.9" cy="31.1" r=".34" fill="none" stroke="#f0f" stroke-width=".17"/>
<circle cx="206.6" cy="31.1" r=".34" fill="#f0f"/>
<circle cx="206.6" cy="31.1" r=".34" fill="none" stroke="#f0f" stroke-width=".17"/>
<circle cx="230.4" cy="31.1" r=".36" fill="#f0f"/>
<circle cx="230.4" cy="31.1" r=".36" fill="none" stroke="#f0f" stroke-width=".17"/>
<circle cx="223.1" cy="31.1" r=".34" fill="#f0f"/>
<circle cx="223.1" cy="31.1" r=".34" fill="none" stroke="#f0f" stroke-width=".17"/>
<circle cx="245" cy="31.1" r=".34" fill="#f0f"/>
<circle cx="245" cy="31.1" r=".34" fill="none" stroke="#f0f" stroke-width=".17"/>
<circle cx="237.7" cy="31.1" r=".34" fill="#f0f"/>
<circle cx="237.7" cy="31.1" r=".34" fill="none" stroke="#f0f" stroke-width=".17"/>
<circle cx="252.3" cy="31.1" r=".34" fill="#f0f"/>
<circle cx="252.3" cy="31.1" r=".34" fill="none" stroke="#f0f" stroke-width=".17"/>
<circle cx="267" cy="31.1" r=".36" fill="#f0f"/>
<circle cx="267" cy="31.1" r=".36" fill="none" stroke="#f0f" stroke-width=".17"/>
<circle cx="38.4" cy="27.4" r=".36" fill="#f0f"/>
<circle cx="38.4" cy="27.4" r=".36" fill="none" stroke="#f0f" stroke-width=".17"/>
<circle cx="38.4" cy="31.1" r=".36" fill="#f0f"/>
<circle cx="38.4" cy="31.1" r=".36" fill="none" stroke="#f0f" stroke-width=".17"/>
<circle cx="38.4" cy="29.2" r=".37" fill="#f0f"/>
<circle cx="38.4" cy="29.2" r=".37" fill="none" stroke="#f0f" stroke-width=".17"/>
<circle cx="38.4" cy="32.9" r=".36" fill="#f0f"/>
<circle cx="38.4" cy="32.9" r=".36" fill="none" stroke="#f0f" stroke-width=".17"/>
<circle cx="173.7" cy="58.5" r=".34" fill="#f0f"/>
<circle cx="173.7" cy="58.5" r=".34" fill="none" stroke="#f0f" stroke-width=".17"/>
<circle cx="235.9" cy="58.5" r=".34" fill="#f0f"/>
<circle cx="235.9" cy="58.5" r=".34" fill="none" stroke="#f0f" stroke-width=".17"/>
<circle cx="203" cy="95.1" r=".36" fill="#f0f"/>
<circle cx="203" cy="95.1" r=".36" fill="none" stroke="#f0f" stroke-width=".17"/>
<circle cx="203" cy="58.5" r=".36" fill="#f0f"/>
<circle cx="203" cy="58.5" r=".36" fill="none" stroke="#f0f" stroke-width=".17"/>
<circle cx="235.9" cy="69.5" r=".34" fill="#f0f"/>
<circle cx="235.9" cy="69.5" r=".34" fill="none" stroke="#f0f" stroke-width=".17"/>
<circle cx="261.5" cy="69.5" r=".34" fill="#f0f"/>
<circle cx="261.5" cy="69.5" r=".34" fill="none" stroke="#f0f" stroke-width=".17"/>
<circle cx="93.2" cy="56.7" r=".37" fill="#f0f"/>
<circle cx="93.2" cy="56.7" r=".37" fill="none" stroke="#f0f" stroke-width=".17"/>
<circle cx="36.5" cy="64" r=".34" fill="#f0f"/>
<circle cx="36.5" cy="64" r=".34" fill="none" stroke="#f0f" stroke-width=".17"/>
<circle cx="219.4" cy="69.5" r=".34" fill="#f0f"/>
<circle cx="219.4" cy="69.5" r=".34" fill="none" stroke="#f0f" stroke-width=".17"/>
<circle cx="252.3" cy="69.5" r=".34" fill="#f0f"/>
<circle cx="252.3" cy="69.5" r=".34" fill="none" stroke="#f0f" stroke-width=".17"/>
<circle cx="226.7" cy="69.5" r=".34" fill="#f0f"/>
<circle cx="226.7" cy="69.5" r=".34" fill="none" stroke="#f0f" stroke-width=".17"/>
<circle cx="36.5" cy="65.8" r=".35" fill="#f0f"/>
<circle cx="36.5" cy="65.8" r=".35" fill="none" stroke="#f0f" stroke-width=".17"/>
<circle cx="95.1" cy="69.5" r=".34" fill="#f0f"/>
<circle cx="95.1" cy="69.5" r=".34" fill="none" stroke="#f0f" stroke-width=".17"/>
<circle cx="36.5" cy="69.5" r=".34" fill="#f0f"/>
<circle cx="36.5" cy="69.5" r=".34" fill="none" stroke="#f0f" stroke-width=".17"/>
<circle cx="36.5" cy="67.6" r=".34" fill="#f0f"/>
<circle cx="36.5" cy="67.6" r=".34" fill="none" stroke="#f0f" stroke-width=".17"/>
<circle cx="36.5" cy="71.3" r=".34" fill="#f0f"/>
<circle cx="36.5" cy="71.3" r=".34" fill="none" stroke="#f0f" stroke-width=".17"/>
<circle cx="95.1" cy="73.1" r=".34" fill="#f0f"/>
<circle cx="95.1" cy="73.1" r=".34" fill="none" stroke="#f0f" stroke-width=".17"/>
<circle cx="36.5" cy="73.1" r=".34" fill="#f0f"/>
<circle cx="36.5" cy="73.1" r=".34" fill="none" stroke="#f0f" stroke-width=".17"/>
<circle cx="226.7" cy="78.6" r=".34" fill="#f0f"/>
<circle cx="226.7" cy="78.6" r=".34" fill="none" stroke="#f0f" stroke-width=".17"/>
<circle cx="235.9" cy="78.6" r=".34" fill="#f0f"/>
<circle cx="235.9" cy="78.6" r=".34" fill="none" stroke="#f0f" stroke-width=".17"/>
<circle cx="261.5" cy="78.6" r=".34" fill="#f0f"/>
<circle cx="261.5" cy="78.6" r=".34" fill="none" stroke="#f0f" stroke-width=".17"/>
<circle cx="36.5" cy="74.9" r=".35" fill="#f0f"/>
<circle cx="36.5" cy="74.9" r=".35" fill="none" stroke="#f0f" stroke-width=".17"/>
<circle cx="36.5" cy="78.6" r=".34" fill="#f0f"/>
<circle cx="36.5" cy="78.6" r=".34" fill="none" stroke="#f0f" stroke-width=".17"/>
<circle cx="36.5" cy="76.8" r=".34" fill="#f0f"/>
<circle cx="36.5" cy="76.8" r=".34" fill="none" stroke="#f0f" stroke-width=".17"/>
<circle cx="95.1" cy="76.8" r=".34" fill="#f0f"/>
<circle cx="95.1" cy="76.8" r=".34" fill="none" stroke="#f0f" stroke-width=".17"/>
<circle cx="36.5" cy="80.4" r=".34" fill="#f0f"/>
<circle cx="36.5" cy="80.4" r=".34" fill="none" stroke="#f0f" stroke-width=".17"/>
<circle cx="36.5" cy="82.2" r=".34" fill="#f0f"/>
<circle cx="36.5" cy="82.2" r=".34" fill="none" stroke="#f0f" stroke-width=".17"/>
<circle cx="193.8" cy="104.2" r=".36" fill="#f0f"/>
<circle cx="193.8" cy="104.2" r=".36" fill="none" stroke="#f0f" stroke-width=".17"/>
<circle cx="217.6" cy="104.2" r=".34" fill="#f0f"/>
<circle cx="217.6" cy="104.2" r=".34" fill="none" stroke="#f0f" stroke-width=".17"/>
<circle cx="250.5" cy="104.2" r=".34" fill="#f0f"/>
<circle cx="250.5" cy="104.2" r=".34" fill="none" stroke="#f0f" stroke-width=".17"/>
<circle cx="203" cy="104.2" r=".36" fill="#f0f"/>
<circle cx="203" cy="104.2" r=".36" fill="none" stroke="#f0f" stroke-width=".17"/>
<circle cx="226.7" cy="104.2" r=".34" fill="#f0f"/>
<circle cx="226.7" cy="104.2" r=".34" fill="none" stroke="#f0f" stroke-width=".17"/>
<circle cx="259.7" cy="104.2" r=".34" fill="#f0f"/>
<circle cx="259.7" cy="104.2" r=".34" fill="none" stroke="#f0f" stroke-width=".17"/>
<circle cx="203" cy="113.4" r=".36" fill="#f0f"/>
<circle cx="203" cy="113.4" r=".36" fill="none" stroke="#f0f" stroke-width=".17"/>
<circle cx="226.7" cy="113.4" r=".34" fill="#f0f"/>
<circle cx="226.7" cy="113.4" r=".34" fill="none" stroke="#f0f" stroke-width=".17"/>
<circle cx="259.7" cy="113.4" r=".34" fill="#f0f"/>
<circle cx="259.7" cy="113.4" r=".34" fill="none" stroke="#f0f" stroke-width=".17"/>
<circle cx="47.5" cy="111.5" r=".37" fill="#f0f"/>
<circle cx="47.5" cy="111.5" r=".37" fill="none" stroke="#f0f" stroke-width=".17"/>
<circle cx="109.7" cy="111.5" r=".35" fill="#f0f"/>
<circle cx="109.7" cy="111.5" r=".35" fill="none" stroke="#f0f" stroke-width=".17"/>
<circle cx="56.7" cy="120.7" r=".37" fill="#f0f"/>
<circle cx="56.7" cy="120.7" r=".37" fill="none" stroke="#f0f" stroke-width=".17"/>
<circle cx="118.8" cy="120.7" r=".35" fill="#f0f"/>
<circle cx="118.8" cy="120.7" r=".35" fill="none" stroke="#f0f" stroke-width=".17"/>
<circle cx="47.5" cy="149.9" r=".36" fill="#f0f"/>
<circle cx="47.5" cy="149.9" r=".36" fill="none" stroke="#f0f" stroke-width=".17"/>
<circle cx="107.9" cy="149.9" r=".34" fill="#f0f"/>
<circle cx="107.9" cy="149.9" r=".34" fill="none" stroke="#f0f" stroke-width=".17"/>
<circle cx="56.7" cy="159.1" r=".36" fill="#f0f"/>
<circle cx="56.7" cy="159.1" r=".36" fill="none" stroke="#f0f" stroke-width=".17"/>
<circle cx="117" cy="159.1" r=".34" fill="#f0f"/>
<circle cx="117" cy="159.1" r=".34" fill="none" stroke="#f0f" stroke-width=".17"/>
<text font-size="6.7" fill="#00f" x="120.7" y="9.2">FX3 POWER</text>
<g font-size="4.9" fill="#008000">
<text x="224.9" y="18.8">VDD</text>
<text x="221.3" y="51.7">VIO1</text>
<text x="250.5" y="51.7">VIO2</text>
<text x="137.2" y="75.5">FPGA VCCIO</text>
<text x="188.3" y="91.9">VIO3</text>
<text x="221.3" y="91.9">VIO5</text>
<text x="248.7" y="91.9">VIO4</text>
<text x="25.6" y="102.9">U3RX_VDDQ</text>
<text x="96.9" y="102.9">AVDD</text>
<text x="25.6" y="141.3">U3TX_VDDQ</text>
<text x="95.1" y="141.3">CVDDQ</text>
</g>
<g font-size="3.8">
<text x="157.3" y="129.4">U3RX_VDDQ = V1P2</text>
<text x="157.3" y="133.2">U3TX_VDDQ = V1P2</text>
<text x="157.3" y="137">AVDD</text>
<text x="180.1" y="137">= V1P2</text>
<text x="157.3" y="140.8">CVDDQ</text>
<text x="180.1" y="140.8">= V1P8</text>
<text x="157.3" y="144.7">VDD</text>
<text x="157.3" y="148.5">VIO1</text>
<text x="180.1" y="144.7">= V1P8</text>
<text x="180.1" y="148.5">= V1P8</text>
<text x="157.3" y="152.3">VIO2</text>
<text x="180.1" y="152.3">= V1P8</text>
<text x="157.3" y="156.1">VIO3</text>
<text x="157.3" y="159.9">VIO4</text>
<text x="180.1" y="156.1">= V1P8</text>
<text x="180.1" y="159.9">= V3P3</text>
<text x="157.3" y="163.7">VIO5</text>
<text x="180.1" y="163.7">= V1P8</text>
</g>
<text font-size="2.7" fill="#00f" x="60.7" y="17.7">POWER</text>
<text font-size="2.4" fill="#00f" x="59.1" y="21.3">SEC 7/7</text>
<g font-size="1.7">
<text x="44.2" y="21.5">H1</text>
<text x="44.2" y="23.3">C3</text>
<text x="83.6" y="19.7">E10</text>
<text x="43.4" y="28.8">F11</text>
<text x="44.2" y="27">E9</text>
<text x="44.4" y="25.2">L7</text>
<text x="83.6" y="28.8">C11</text>
<text x="43.3" y="34.3">B10</text>
<text x="43.6" y="32.5">J11</text>
<text x="44.4" y="30.6">L5</text>
<text x="44.2" y="41.6">A7</text>
<text x="83.6" y="36.2">F1</text>
<text x="83.6" y="41.6">E3</text>
<text x="44.2" y="47.1">A2</text>
<text x="83.6" y="47.1">B6</text>
<text x="44.2" y="50.8">B5</text>
<text x="83.6" y="50.8">B1</text>
<text x="83.6" y="56.3">L9</text>
<text x="83.6" y="58.1">H11</text>
<text x="44.1" y="61.8">G1</text>
<text x="44.2" y="65.4">E2</text>
<text x="44.4" y="63.6">L1</text>
<text x="83.6" y="65.4">B7</text>
<text x="43.1" y="70.9">G11</text>
<text x="44.2" y="69">D8</text>
<text x="44.4" y="67.2">L6</text>
<text x="83.6" y="69">A1</text>
<text x="43.5" y="72.7">L11</text>
<text x="44.2" y="74.5">K4</text>
<text x="44.4" y="76.4">L3</text>
<text x="83.6" y="72.7">B9</text>
<text x="83.6" y="76.4">B8</text>
<text x="44.2" y="78.2">K3</text>
<text x="44.2" y="81.9">A8</text>
<text x="44.4" y="80.1">L2</text>
</g>
<g font-size="1.7" fill="#004080">
<text x="48.5" y="22.7">VDD1</text>
<text x="77.1" y="20.9">VBAT</text>
<text x="48.5" y="24.5">VDD2</text>
<text x="48.5" y="26.4">VDD3</text>
<text x="48.5" y="28.2">VDD4</text>
<text x="48.5" y="35.5">VDD8</text>
<text x="48.5" y="31.8">VDD6</text>
<text x="48.5" y="33.7">VDD7</text>
<text x="48.5" y="30">VDD5</text>
<text x="77.6" y="30">VIO5</text>
<text x="77.6" y="37.3">VIO2</text>
<text x="48.5" y="42.8">AVDD</text>
<text x="77.6" y="42.8">VIO3</text>
<text x="48.5" y="48.3">U3RXVDDQ</text>
<text x="48.5" y="51.9">U3TXVDDQ</text>
<text x="75.4" y="48.3">CVDDQ</text>
<text x="77.6" y="51.9">VIO4</text>
<text x="75.7" y="57.4">VIO1_1</text>
<text x="75.7" y="59.3">VIO1_2</text>
<text x="48.5" y="62.9">VSS1</text>
<text x="48.5" y="64.8">VSS2</text>
<text x="48.5" y="66.6">VSS3</text>
<text x="48.5" y="68.4">VSS4</text>
<text x="48.5" y="70.2">VSS5</text>
<text x="74.7" y="70.2">U3VSSQ</text>
<text x="77" y="66.6">AVSS</text>
<text x="48.5" y="72.1">VSS6</text>
<text x="48.5" y="73.9">VSS7</text>
<text x="48.5" y="75.7">VSS8</text>
<text x="48.5" y="77.6">VSS9</text>
<text x="71.5" y="73.9">U2AFEVSSQ</text>
<text x="71.7" y="77.6">U2PLLVSSQ</text>
<text x="48.5" y="79.4">VSS10</text>
<text x="48.5" y="81.2">VSS11</text>
<text x="48.5" y="83.1">VSS12</text>
</g>
<g font-size="1.6" fill="#008000">
<text x="65.8" y="10.5">VDD+AVDD 1.2V@200mA</text>
<text x="65.8" y="12.1">U3VDDQ 1.8@60mA</text>
</g>
<g font-size="1.6">
<text x="29.3" y="16">VDD_FX</text>
<text x="158.4" y="17.9">V1P2</text>
<text x="198.6" y="17.9">VDD_FX</text>
<text x="91.4" y="25.2">VIO5_FX</text>
<text x="91.4" y="32.5">VIO2_FX</text>
<text x="16.5" y="41.7">U3RX_VDDQ</text>
<text x="29.3" y="38">AVDD_FX</text>
<text x="102.4" y="36.2">VIO3_FX</text>
<text x="106" y="41.7">CVDDQ</text>
<text x="9.1" y="47.2">U3TX_VDDQ</text>
<text x="113.4" y="47.2">VIO4_FX</text>
<text x="118.9" y="50.8">VIO1_FX</text>
<text x="160.2" y="54.5">VD1P8</text>
<text x="216.9" y="65.4">VIO1_FX</text>
<text x="250.5" y="65.4">VIO2_FX</text>
<text x="146.3" y="80.1">VCCIO_L_C5</text>
<text x="192" y="100.2">VIO3_FX</text>
<text x="215.8" y="100.2">VIO5_FX</text>
<text x="248.7" y="100.2">VIO4_FX</text>
<text x="257.9" y="100.2">VD3P3</text>
<text x="21.2" y="107.5">V1P2</text>
<text x="45.7" y="107.5">U3RX_VDDQ</text>
<text x="83.4" y="107.5">V1P2</text>
<text x="107.9" y="107.5">AVDD_FX</text>
<text x="85.9" y="125.6">Changed C103 from 2.2uF to 4.7uF</text>
<text x="21.2" y="145.9">V1P2</text>
<text x="45.7" y="145.9">U3TX_VDDQ</text>
<text x="81.6" y="145.9">VD1P8</text>
<text x="106" y="145.9">CVDDQ</text>
<text x="210.3" y="164.2">Title</text>
<text x="217.6" y="166">Nuand</text>
<text x="210.3" y="169.7">Size</text>
<text x="212.1" y="171.5">B</text>
<text x="217.6" y="169.7">Document Number</text>
<text x="270.6" y="169.7">Rev</text>
<text x="272.5" y="171.5">A</text>
<text x="210.3" y="175.2">Date:</text>
<text x="246.9" y="175.2">Sheet</text>
<text x="256" y="175.2">12</text>
<text x="261.5" y="175.2">of</text>
<text x="267" y="175.2">17</text>
</g>
<g font-size="1.6" fill="#000080">
<text x="48.8" y="13.5">U19G</text>
<text x="168.2" y="18.8">FB9</text>
<text x="168.2" y="24.5">MPZ2012S601A</text>
<text x="182.7" y="27.1">C56</text>
<text x="182.9" y="28.7">22uF</text>
<text x="194" y="28.5">0.1uF</text>
<text x="194.4" y="25.2">C57</text>
<text x="201.3" y="28.5">0.1uF</text>
<text x="201.7" y="25.2">C58</text>
<text x="208.7" y="28.5">0.1uF</text>
<text x="209" y="25.2">C59</text>
<text x="217.8" y="28.5">10nF</text>
<text x="218.2" y="25.2">C60</text>
<text x="225.1" y="28.5">10nF</text>
<text x="225.5" y="25.2">C61</text>
<text x="232.5" y="28.5">0.1uF</text>
<text x="232.8" y="25.2">C62</text>
<text x="239.7" y="28.5">0.1uF</text>
<text x="240.1" y="25.2">C63</text>
<text x="247.1" y="28.5">10nF</text>
<text x="247.4" y="25.2">C64</text>
<text x="254.4" y="28.5">0.1uF</text>
<text x="254.8" y="25.2">C65</text>
<text x="261.7" y="28.5">10nF</text>
<text x="262" y="25.2">C66</text>
<text x="184.7" y="55.4">FB10</text>
<text x="184.7" y="61">MPZ2012S601A</text>
<text x="214.2" y="76">0.1uF</text>
<text x="214.5" y="72.8">C67</text>
<text x="221.4" y="76">0.1uF</text>
<text x="221.8" y="72.8">C68</text>
<text x="230.6" y="76">10nF</text>
<text x="231" y="72.8">C69</text>
<text x="247.1" y="76">0.1uF</text>
<text x="247.4" y="72.8">C70</text>
<text x="256.2" y="76">10nF</text>
<text x="256.6" y="72.8">C71</text>
<text x="47.5" y="89.2">FX3</text>
<text x="188.9" y="107.5">C72</text>
<text x="198" y="107.5">C73</text>
<text x="212.7" y="107.5">C76</text>
<text x="221.8" y="107.5">C77</text>
<text x="245.6" y="107.5">C74</text>
<text x="254.8" y="107.5">C75</text>
<text x="29.3" y="113">MPZ2012S601A</text>
<text x="31.1" y="108.4">FB11</text>
<text x="91.4" y="113">MPZ2012S601A</text>
<text x="93.3" y="108.4">FB12</text>
<text x="188.6" y="110.8">0.1uF</text>
<text x="197.7" y="110.8">10nF</text>
<text x="212.3" y="110.8">0.1uF</text>
<text x="221.4" y="110.8">10nF</text>
<text x="245.2" y="110.8">0.1uF</text>
<text x="254.4" y="110.8">10nF</text>
<text x="42.2" y="118.1">0.1uF</text>
<text x="42.6" y="114.8">C78</text>
<text x="60.2" y="116.6">C79</text>
<text x="60.2" y="118.3">22uF</text>
<text x="104.4" y="118.1">0.1uF</text>
<text x="104.8" y="114.8">C80</text>
<text x="113.6" y="118.1">4.7 uF</text>
<text x="113.9" y="114.8">C81</text>
<text x="31.1" y="146.8">FB13</text>
<text x="89.6" y="146.8">FB14</text>
<text x="29.3" y="151.4">MPZ2012S601A</text>
<text x="42.6" y="153.2">C82</text>
<text x="60.2" y="155.1">C83</text>
<text x="87.8" y="151.4">MPZ2012S601A</text>
<text x="103" y="153.2">C84</text>
<text x="112.1" y="153.2">C85</text>
<text x="42.2" y="156.5">0.1uF</text>
<text x="60.2" y="156.7">22uF</text>
<text x="102.6" y="156.5">0.1uF</text>
<text x="111.7" y="156.5">10nF</text>
</g>
<g font-size="1.3">
<text x="29.3" y="1.4">5</text>
<text x="84.1" y="1.4">4</text>
<text x="139" y="1.4">3</text>
<text x="193.8" y="1.4">2</text>
<text x="248.7" y="1.4">1</text>
<text x=".5" y="24.7">D</text>
<text x="276.6" y="24.7">D</text>
<text x=".5" y="68.2">C</text>
<text x="276.6" y="68.2">C</text>
<text x=".5" y="111.6">B</text>
<text x="276.6" y="111.6">B</text>
<text x=".5" y="155">A</text>
<text x="276.6" y="155">A</text>
<text x="29.3" y="177">5</text>
<text x="84.1" y="177">4</text>
<text x="139" y="177">3</text>
<text x="193.8" y="177">2</text>
<text x="248.7" y="177">1</text>
</g>
</svg>
